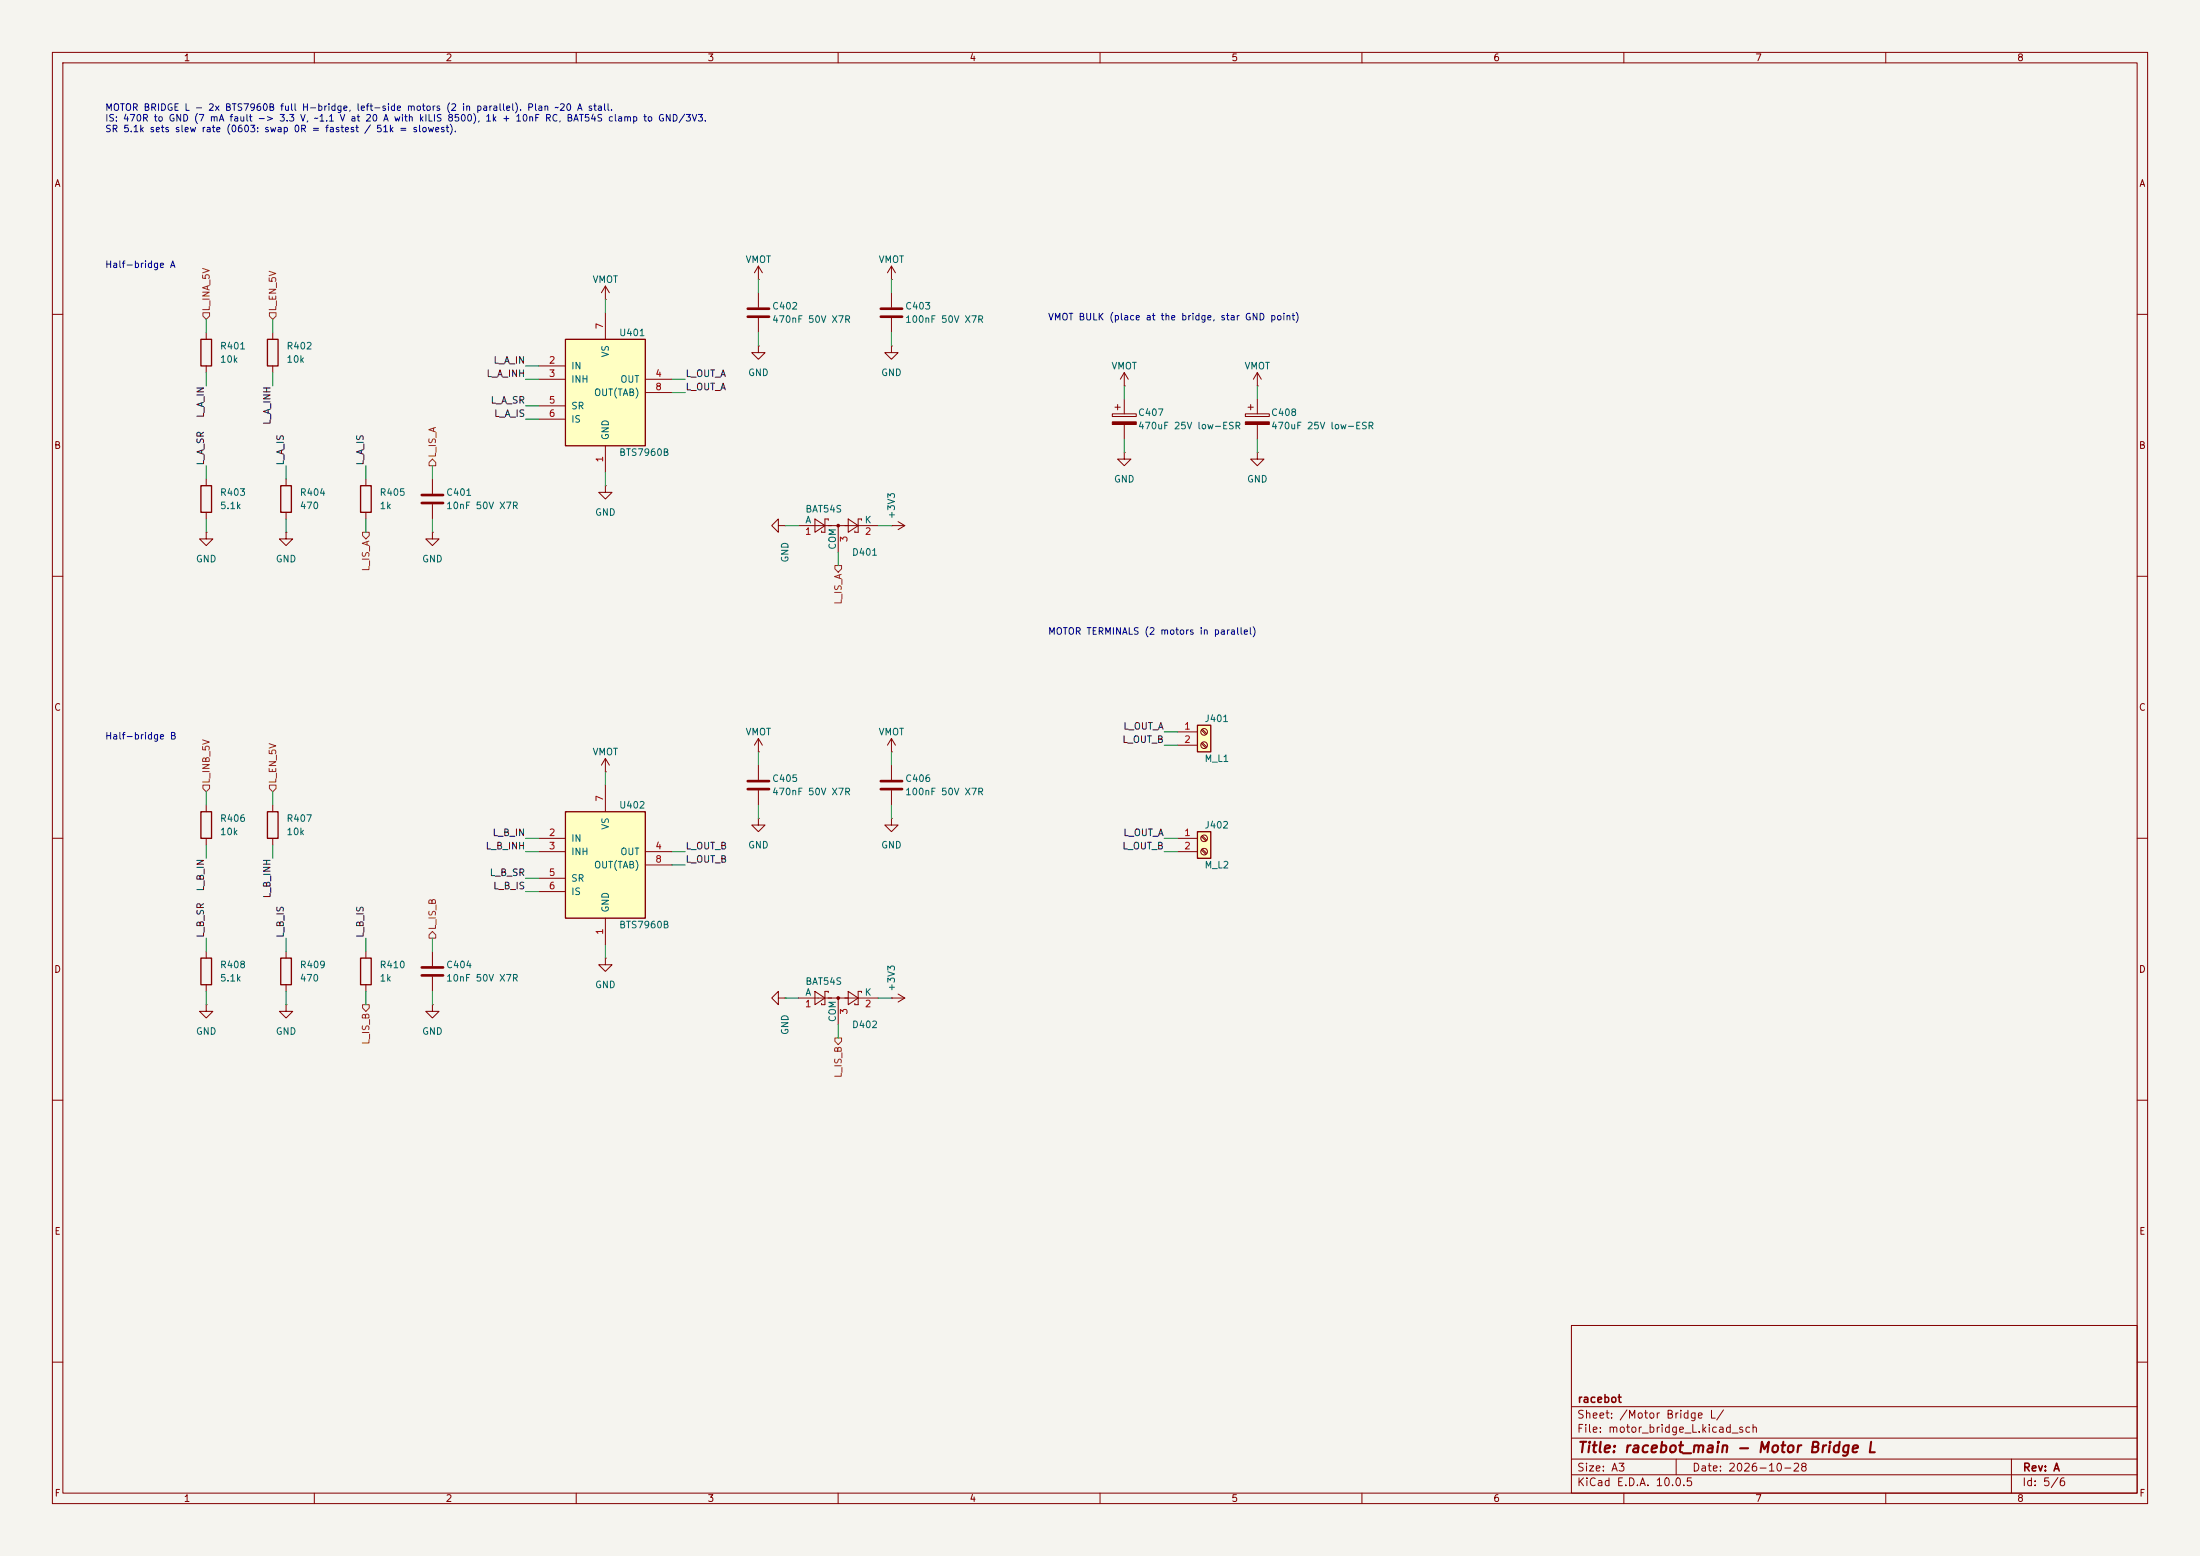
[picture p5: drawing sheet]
<svg xmlns="http://www.w3.org/2000/svg" width="420mm" height="297mm" viewBox="0 0 420 297" stroke-linecap="round" stroke-linejoin="round" font-family="sans-serif">
<path d="M0 0h420v297h-420z" fill="#f5f4ef" stroke="#f5f4ef" stroke-width=".19"/>
<g fill="none" stroke="#840000" stroke-width=".19">
<path d="M10 10h400v277h-400zM12 12h396v273h-396zM60 10v2M110 10v2M160 10v2M210 10v2M260 10v2M310 10v2M360 10v2M144.8 53.3h.1M144.8 50.8l-.8 1.3M144.8 50.8l.7 1.3"/>
<path d="M144.8 50.8v2.5M144.8 55.9v2.8M170.2 53.3h.1M170.2 50.8l-.8 1.3M170.2 50.8l.7 1.3M170.2 50.8v2.5M170.2 55.9v2.8M10 60h2M144.8 66v1.3h1.2l-1.2 1.3-1.3-1.3h1.3M144.8 66h.1M144.8 60.7v2.8M170.2 66v1.3h1.2l-1.2 1.3-1.3-1.3h1.3"/>
<path d="M170.2 66h.1M170.2 60.7v2.8M212.3 79h4.6v.5h-4.6zM212.9 77.7h1M213.4 77.2v1M214.6 73.7h.1M214.6 71.1v2.6M214.6 76.2v2.8M214.6 71.1l-.7 1.3M214.6 71.1l.8 1.3M237.7 79h4.6v.5h-4.6zM238.3 77.7h1"/>
<path d="M238.8 77.2v1M240 73.7h.1M240 71.1v2.6M240 76.2v2.8M240 71.1l-.7 1.3M240 71.1l.8 1.3M408 60h2M171.4 99.6l1.3 .7M214.6 86.4v1.2h1.3l-1.3 1.3-1.2-1.3h1.2M214.6 86.4h.1M214.6 81v2.8M240 86.4v1.2h1.3l-1.3 1.3-1.2-1.3h1.2"/>
<path d="M240 86.4h.1M240 81v2.8M10 110h2M170.2 100.3h.1M170.2 100.3h2.5M172.7 100.3l-1.3 .8M408 110h2M10 160h2M39.4 153.7v1.2M52.1 153.7v1.2M144.8 156.2v1.3h1.2l-1.2 1.3-1.3-1.3h1.3M144.8 156.2h.1"/>
<path d="M408 160h2M39.4 160v1.3M52.1 160v1.3M39.4 191.8v1.2h1.2l-1.2 1.3-1.3-1.3h1.3M39.4 191.8h.1M39.4 181.6v1.3M39.4 188v1.2M54.6 181.6v1.3M54.6 188v1.2M69.8 181.6v1.3M69.8 188v1.2M10 210h2"/>
<path d="M408 210h2M300 253h108v32h-108zM10 260h2M300 278.5h108M300 274.5h108M300 268.5h108M320 278.5v3M384 278.5v6.5M408 260h2M60 285v2M110 285v2M160 285v2"/>
<path d="M210 285v2M260 285v2M300 281.5h108M310 285v2M360 285v2"/>
</g>
<g fill="#840000" stroke="#840000" stroke-width=".19">
<path d="M212.3 80.5h4.6v.5h-4.6z"/>
<path d="M237.7 80.5h4.6v.5h-4.6z"/>
</g>
<path d="M38.4 154.9h2v5.1h-2zM51.1 154.9h2v5.1h-2zM38.4 182.9h2v5.1h-2zM53.6 182.9h2v5.1h-2zM68.8 182.9h2.1v5.1h-2.1z" fill="none" stroke="#840000" stroke-width=".25"/>
<path d="M142.7 58.9h4.1M168.1 58.9h4.1M142.7 60.5h4.1M168.1 60.5h4.1" fill="none" stroke="#840000" stroke-width=".51"/>
<path d="M228.6 138.4h2.5v5.1h-2.5z" fill="#ffffc2"/>
<path d="M228.6 138.4h2.5v5.1h-2.5z" fill="none" stroke="#840000" stroke-width=".25"/>
<g fill="none" stroke="#840000" stroke-width=".19">
<path d="M224.8 139.7h3.8M229.3 139.4l.9 .8M229.5 139.2l.9 .8M224.8 142.2h3.8M229.3 141.9l.9 .8M229.5 141.7l.9 .9M54.6 191.8v1.2h1.3l-1.3 1.3-1.3-1.3h1.3M54.6 191.8h.1M82.5 191.8v1.2h1.3l-1.3 1.3-1.2-1.3h1.2M82.5 191.8h.1M82.5 181.6v2.8M82.5 186.4v2.8"/>
<circle cx="229.9" cy="139.7" r=".63"/>
<circle cx="229.9" cy="142.2" r=".63"/>
</g>
<path d="M80.5 184.7h4.1M80.5 186.2h4.1" fill="none" stroke="#840000" stroke-width=".51"/>
<path d="M228.6 158.8h2.5v5h-2.5z" fill="#ffffc2"/>
<path d="M68.8 92.7h2.1v5.1h-2.1zM228.6 158.8h2.5v5h-2.5z" fill="none" stroke="#840000" stroke-width=".25"/>
<g fill="none" stroke="#840000" stroke-width=".19">
<path d="M69.8 91.4v1.3M69.8 97.8v1.3M229.3 159.7l.9 .8M229.5 159.5l.9 .9M224.8 160h3.8M224.8 162.6h3.8M229.3 162.2l.9 .9M229.5 162.1l.9 .8"/>
<circle cx="229.9" cy="162.6" r=".63"/>
<circle cx="229.9" cy="160" r=".63"/>
</g>
<path d="M107.9 154.9h15.3v20.4h-15.3z" fill="#ffffc2"/>
<path d="M38.4 64.8h2v5.1h-2zM51.1 64.8h2v5.1h-2zM38.4 92.7h2v5.1h-2zM53.6 92.7h2v5.1h-2zM107.9 154.9h15.3v20.4h-15.3z" fill="none" stroke="#840000" stroke-width=".25"/>
<g fill="none" stroke="#840000" stroke-width=".19">
<path d="M39.4 63.5v1.3M39.4 69.9v1.2M52.1 63.5v1.3M52.1 69.9v1.2M39.4 91.4v1.3M39.4 97.8v1.3M54.6 91.4v1.3M54.6 97.8v1.3M82.5 91.4v2.8M82.5 96.3v2.8M115.6 92.7v1.3h1.2l-1.2 1.3-1.3-1.3h1.3M115.6 92.7h.1"/>
<path d="M155.6 99.1l1.9 1.2-1.9 1.3zM158.1 99.3v-.2h-.6v2.5h-.7v-.3M161.9 99.1l1.9 1.2-1.9 1.3zM164.5 99.3v-.2h-.7v2.5h-.6v-.3M39.4 101.6v1.3h1.2l-1.2 1.2-1.3-1.2h1.3M39.4 101.6h.1M54.6 101.6v1.3h1.3l-1.3 1.2-1.3-1.2h1.3M54.6 101.6h.1M82.5 101.6v1.3h1.3l-1.3 1.2-1.2-1.2h1.2M82.5 101.6h.1M148.6 100.3v-1.2l-1.3 1.2 1.3 1.3v-1.3h1.3M149.9 100.3h.1"/>
<path d="M152.4 100.3h15.2M160 100.3v5.1M115.6 149.9v5M144.8 143.5h.1M144.8 141l-.8 1.2M144.8 141l.7 1.2M144.8 141v2.5M170.2 143.5h.1M170.2 156.2v1.3h1.2l-1.2 1.3-1.3-1.3h1.3M170.2 156.2h.1M170.2 141l-.8 1.2M170.2 141l.7 1.2"/>
<path d="M170.2 141v2.5M170.2 146.1v2.7M170.2 150.9v2.8M102.9 160h5M102.9 162.6h5M102.9 167.6h5M102.9 170.2h5M115.6 175.3v5M123.2 162.6h5.1M123.2 165.1h5.1M115.6 182.9v1.3h1.2l-1.2 1.2-1.3-1.2h1.3M115.6 182.9h.1"/>
</g>
<path d="M80.5 94.5h4.1M80.5 96h4.1M168.1 149.1h4.1M168.1 150.6h4.1" fill="none" stroke="#840000" stroke-width=".51"/>
<circle cx="160" cy="100.3" r=".25" fill="#840000" stroke="#840000" stroke-width=".19"/>
<path d="M107.9 64.8h15.3v20.3h-15.3z" fill="#ffffc2"/>
<path d="M107.9 64.8h15.3v20.3h-15.3z" fill="none" stroke="#840000" stroke-width=".25"/>
<g fill="none" stroke="#840000" stroke-width=".19">
<path d="M115.6 57.2h.1M115.6 54.6v2.6M115.6 59.7v5.1M115.6 54.6l-.8 1.3M115.6 54.6l.7 1.3M102.9 69.9h5M102.9 72.4h5M102.9 77.5h5M123.2 72.4h5.1M123.2 74.9h5.1M102.9 80h5M115.6 85.1v5.1"/>
<path d="M115.6 147.3h.1M115.6 144.8v2.5M115.6 144.8l-.8 1.3M115.6 144.8l.7 1.3M144.8 146.1v2.7M144.8 150.9v2.8M148.6 190.5v-1.3l-1.3 1.3 1.3 1.3v-1.3h1.3M149.9 190.5h.1M152.4 190.5h15.2M155.6 189.2l1.9 1.3-1.9 1.3zM158.1 189.5v-.3h-.6v2.6h-.7v-.3M160 190.5v5.1"/>
<path d="M161.9 189.2l1.9 1.3-1.9 1.3zM164.5 189.5v-.3h-.7v2.6h-.6v-.3M170.2 190.5h.1M170.2 190.5h2.5M171.4 189.7l1.3 .8M172.7 190.5l-1.3 .8"/>
</g>
<circle cx="160" cy="190.5" r=".25" fill="#840000" stroke="#840000" stroke-width=".19"/>
<path d="M142.7 149.1h4.1M142.7 150.6h4.1" fill="none" stroke="#840000" stroke-width=".51"/>
<path d="M38.7 59.7h1.3v.6l-.6 .7-.7-.7zM51.4 59.7h1.3v.6l-.6 .7-.7-.7zM82.5 87.6l.7 .7v.6h-1.3v-.6zM69.2 101.6h1.3v.6l-.7 .7-.6-.7zM159.4 108h1.3v.6l-.7 .6-.6-.6zM38.7 149.9h1.3v.6l-.6 .6-.7-.6zM51.4 149.9h1.3v.6l-.6 .6-.7-.6zM82.5 177.8l.7 .6v.7h-1.3v-.7zM69.2 191.8h1.3v.6l-.7 .6-.6-.6zM159.4 198.1h1.3v.7l-.7 .6-.6-.6z" fill="none" stroke="#725600" stroke-width=".19"/>
<g fill="none" stroke="#009600" stroke-width=".19">
<path d="M115.6 57.2v2.5M144.8 53.3v2.6M170.2 53.3v2.6M39.4 61v2.5M39.4 71.1v2.6M52.1 61v2.5M52.1 71.1v2.6M100.3 72.4h2.6M100.3 77.5h2.6M100.3 69.9h2.6M128.3 72.4h2.5M128.3 74.9h2.5"/>
<path d="M144.8 63.5v2.5M170.2 63.5v2.5M214.6 73.7v2.5M240 73.7v2.5M39.4 88.9v2.5M39.4 99.1v2.5M54.6 88.9v2.5M54.6 99.1v2.5M69.8 88.9v2.5M69.8 99.1v2.5M82.5 88.9v2.5M82.5 99.1v2.5"/>
<path d="M100.3 80h2.6M115.6 90.2v2.5M214.6 83.8v2.6M240 83.8v2.6M149.9 100.3h2.5M160 105.4v2.6M167.6 100.3h2.6M222.2 139.7h2.6M39.4 151.1v2.6M52.1 151.1v2.6M115.6 147.3v2.6M144.8 143.5v2.6"/>
<path d="M144.8 153.7v2.5M170.2 143.5v2.6M170.2 153.7v2.5M222.2 142.2h2.6M39.4 161.3v2.5M39.4 179.1v2.5M52.1 161.3v2.5M54.6 179.1v2.5M69.8 179.1v2.5M82.5 179.1v2.5M100.3 160h2.6M100.3 162.6h2.6"/>
<path d="M100.3 167.6h2.6M100.3 170.2h2.6M128.3 162.6h2.5M128.3 165.1h2.5M222.2 160h2.6M222.2 162.6h2.6M39.4 189.2v2.6M54.6 189.2v2.6M69.8 189.2v2.6M82.5 189.2v2.6M115.6 180.3v2.6M149.9 190.5h2.5"/>
<path d="M160 195.6v2.5M167.6 190.5h2.6"/>
</g>
<text font-size="2" fill="#840000" x="301" y="277.8">Title: racebot_main - Motor Bridge L</text>
<g font-size="1.5" fill="#840000">
<text x="301" y="268.1">racebot</text>
<text x="300.9" y="273.8">File: motor_bridge_L.kicad_sch</text>
<text x="300.9" y="271.1">Sheet: /Motor Bridge L/</text>
<text x="300.9" y="281.2">Size: A3</text>
<text x="322.9" y="281.2">Date: 2026-10-28</text>
<text x="386" y="281.2">Rev: A</text>
<text x="300.9" y="284">KiCad E.D.A. 10.0.5</text>
<text x="385.9" y="284">Id: 5/6</text>
</g>
<g font-size="1.3" fill="#840000">
<text x="35" y="12">1</text>
<text x="85" y="12">2</text>
<text x="135" y="12">3</text>
<text x="185" y="12">4</text>
<text x="235" y="12">5</text>
<text x="285" y="12">6</text>
<text x="335" y="12">7</text>
<text x="385" y="12">8</text>
<text x="10.3" y="36">A</text>
<text x="408.3" y="36">A</text>
<text x="10.2" y="86">B</text>
<text x="408.2" y="86">B</text>
<text x="10.2" y="136">C</text>
<text x="408.2" y="136">C</text>
<text x="10.2" y="186">D</text>
<text x="408.2" y="186">D</text>
<text x="10.3" y="236">E</text>
<text x="408.3" y="236">E</text>
<text x="10.3" y="286">F</text>
<text x="35" y="287">1</text>
<text x="85" y="287">2</text>
<text x="135" y="287">3</text>
<text x="185" y="287">4</text>
<text x="235" y="287">5</text>
<text x="285" y="287">6</text>
<text x="335" y="287">7</text>
<text x="385" y="287">8</text>
<text x="408.3" y="286">F</text>
</g>
<g font-size="1.3" fill="#0000c2">
<text x="20" y="21.5">MOTOR BRIDGE L - 2x BTS7960B full H-bridge, left-side motors (2 in parallel). Plan ~20 A stall.</text>
<text x="20" y="23.5">IS: 470R to GND (7 mA fault -&gt; 3.3 V, ~1.1 V at 20 A with kILIS 8500), 1k + 10nF RC, BAT54S clamp to GND/3V3.</text>
<text x="20" y="25.5">SR 5.1k sets slew rate (0603: swap 0R = fastest / 51k = slowest).</text>
<text x="20" y="51.5">Half-bridge A</text>
<text x="200" y="61.5">VMOT BULK (place at the bridge, star GND point)</text>
<text x="200" y="121.5">MOTOR TERMINALS (2 motors in parallel)</text>
<text x="20" y="141.5">Half-bridge B</text>
</g>
<g font-size="1.3" fill="#006464">
<text x="142.2" y="50.5">VMOT</text>
<text x="167.6" y="50.5">VMOT</text>
<text x="113" y="54.3">VMOT</text>
<text x="147.3" y="59.4">C402</text>
<text x="172.7" y="59.4">C403</text>
<text x="118.1" y="64.5">U401</text>
<text x="147.3" y="61.9">470nF 50V X7R</text>
<text x="172.7" y="61.9">100nF 50V X7R</text>
<text x="41.9" y="67">R401</text>
<text x="41.9" y="69.5">10k</text>
<text x="54.6" y="67">R402</text>
<text x="54.6" y="69.5">10k</text>
<text x="108.9" y="70.8">IN</text>
<text x="116.5" y="68.3" transform="rotate(-90 116.5 68.3)">VS</text>
<text x="212.1" y="70.8">VMOT</text>
<text x="237.5" y="70.8">VMOT</text>
<text x="108.9" y="73.4">INH</text>
<text x="113.3" y="75.9">OUT(TAB)</text>
<text x="118.3" y="73.4">OUT</text>
<text x="142.7" y="72.1">GND</text>
<text x="168.1" y="72.1">GND</text>
<text x="108.9" y="78.4">SR</text>
<text x="108.9" y="81">IS</text>
<text x="217.2" y="79.7">C407</text>
<text x="217.2" y="82.2">470uF 25V low-ESR</text>
<text x="242.6" y="79.7">C408</text>
<text x="242.6" y="82.2">470uF 25V low-ESR</text>
<text x="116.5" y="84.1" transform="rotate(-90 116.5 84.1)">GND</text>
<text x="118.1" y="87.3">BTS7960B</text>
<text x="41.9" y="94.9">R403</text>
<text x="57.1" y="94.9">R404</text>
<text x="72.4" y="94.9">R405</text>
<text x="85.1" y="94.9">C401</text>
<text x="212.6" y="92.4">GND</text>
<text x="238" y="92.4">GND</text>
<text x="41.9" y="97.5">5.1k</text>
<text x="57.1" y="97.5">470</text>
<text x="72.4" y="97.5">1k</text>
<text x="85.1" y="97.5">10nF 50V X7R</text>
<text x="113.5" y="98.8">GND</text>
<text x="153.6" y="100.2">A</text>
<text x="153.7" y="98.1">BAT54S</text>
<text x="165" y="100.2">K</text>
<text x="171.1" y="99.2" transform="rotate(-90 171.1 99.2)">+3V3</text>
<text x="37.3" y="107.6">GND</text>
<text x="52.5" y="107.6">GND</text>
<text x="80.5" y="107.6">GND</text>
<text x="150.8" y="107.5" transform="rotate(-90 150.8 107.5)">GND</text>
<text x="159.9" y="105" transform="rotate(-90 159.9 105)">COM</text>
<text x="162.5" y="106.4">D401</text>
<text x="142.2" y="140.7">VMOT</text>
<text x="167.6" y="140.7">VMOT</text>
<text x="229.9" y="138.1">J401</text>
<text x="113" y="144.5">VMOT</text>
<text x="147.3" y="149.6">C405</text>
<text x="172.7" y="149.6">C406</text>
<text x="229.9" y="145.7">M_L1</text>
<text x="118.1" y="154.6">U402</text>
<text x="147.3" y="152.1">470nF 50V X7R</text>
<text x="172.7" y="152.1">100nF 50V X7R</text>
<text x="41.9" y="157.2">R406</text>
<text x="41.9" y="159.7">10k</text>
<text x="54.6" y="157.2">R407</text>
<text x="54.6" y="159.7">10k</text>
<text x="108.9" y="161">IN</text>
<text x="116.5" y="158.5" transform="rotate(-90 116.5 158.5)">VS</text>
<text x="229.9" y="158.4">J402</text>
<text x="108.9" y="163.5">INH</text>
<text x="113.3" y="166.1">OUT(TAB)</text>
<text x="118.3" y="163.5">OUT</text>
<text x="142.7" y="162.3">GND</text>
<text x="168.1" y="162.3">GND</text>
<text x="229.9" y="166.1">M_L2</text>
<text x="108.9" y="168.6">SR</text>
<text x="108.9" y="171.1">IS</text>
<text x="116.5" y="174.3" transform="rotate(-90 116.5 174.3)">GND</text>
<text x="118.1" y="177.5">BTS7960B</text>
<text x="41.9" y="185.1">R408</text>
<text x="57.1" y="185.1">R409</text>
<text x="72.4" y="185.1">R410</text>
<text x="85.1" y="185.1">C404</text>
<text x="41.9" y="187.7">5.1k</text>
<text x="57.1" y="187.7">470</text>
<text x="72.4" y="187.7">1k</text>
<text x="85.1" y="187.7">10nF 50V X7R</text>
<text x="113.5" y="188.9">GND</text>
<text x="153.6" y="190.4">A</text>
<text x="153.7" y="188.3">BAT54S</text>
<text x="165" y="190.4">K</text>
<text x="171.1" y="189.4" transform="rotate(-90 171.1 189.4)">+3V3</text>
<text x="37.3" y="197.8">GND</text>
<text x="52.5" y="197.8">GND</text>
<text x="80.5" y="197.8">GND</text>
<text x="150.8" y="197.6" transform="rotate(-90 150.8 197.6)">GND</text>
<text x="159.9" y="195.2" transform="rotate(-90 159.9 195.2)">COM</text>
<text x="162.5" y="196.5">D402</text>
</g>
<g font-size="1.3" fill="#725600">
<text x="40.3" y="59.5" transform="rotate(-90 40.3 59.5)">L_INA_5V</text>
<text x="53" y="59.5" transform="rotate(-90 53 59.5)">L_EN_5V</text>
<text x="83.5" y="87.5" transform="rotate(-90 83.5 87.5)">L_IS_A</text>
<text x="70.8" y="109.2" transform="rotate(-90 70.8 109.2)">L_IS_A</text>
<text x="161" y="115.5" transform="rotate(-90 161 115.5)">L_IS_A</text>
<text x="40.3" y="149.7" transform="rotate(-90 40.3 149.7)">L_INB_5V</text>
<text x="53" y="149.7" transform="rotate(-90 53 149.7)">L_EN_5V</text>
<text x="83.5" y="177.6" transform="rotate(-90 83.5 177.6)">L_IS_B</text>
<text x="70.8" y="199.5" transform="rotate(-90 70.8 199.5)">L_IS_B</text>
<text x="161" y="205.9" transform="rotate(-90 161 205.9)">L_IS_B</text>
</g>
<g font-size="1.3" fill="#a90000">
<text x="115.4" y="63" transform="rotate(-90 115.4 63)">7</text>
<text x="104.7" y="69.7">2</text>
<text x="104.7" y="72.3">3</text>
<text x="104.7" y="77.3">5</text>
<text x="125" y="72.3">4</text>
<text x="125" y="74.8">8</text>
<text x="104.7" y="79.9">6</text>
<text x="115.4" y="88.4" transform="rotate(-90 115.4 88.4)">1</text>
<text x="153.6" y="102.4">1</text>
<text x="162.1" y="103.6" transform="rotate(-90 162.1 103.6)">3</text>
<text x="165" y="102.4">2</text>
<text x="226" y="139.6">1</text>
<text x="226" y="142.1">2</text>
<text x="115.4" y="153.1" transform="rotate(-90 115.4 153.1)">7</text>
<text x="104.7" y="159.9">2</text>
<text x="226" y="159.9">1</text>
<text x="104.7" y="162.4">3</text>
<text x="104.7" y="167.5">5</text>
<text x="125" y="162.4">4</text>
<text x="125" y="165">8</text>
<text x="226" y="162.4">2</text>
<text x="104.7" y="170">6</text>
<text x="115.4" y="178.5" transform="rotate(-90 115.4 178.5)">1</text>
<text x="153.6" y="192.6">1</text>
<text x="162.1" y="193.8" transform="rotate(-90 162.1 193.8)">3</text>
<text x="165" y="192.6">2</text>
</g>
<g font-size="1.3" fill="#0f0f0f">
<text x="94.1" y="69.7">L_A_IN</text>
<text x="92.8" y="72.3">L_A_INH</text>
<text x="93.6" y="77.3">L_A_SR</text>
<text x="130.8" y="72.3">L_OUT_A</text>
<text x="130.8" y="74.8">L_OUT_A</text>
<text x="39.2" y="79.9" transform="rotate(-90 39.2 79.9)">L_A_IN</text>
<text x="51.9" y="81.2" transform="rotate(-90 51.9 81.2)">L_A_INH</text>
<text x="94.2" y="79.9">L_A_IS</text>
<text x="39.2" y="88.9" transform="rotate(-90 39.2 88.9)">L_A_SR</text>
<text x="54.5" y="88.9" transform="rotate(-90 54.5 88.9)">L_A_IS</text>
<text x="69.7" y="88.9" transform="rotate(-90 69.7 88.9)">L_A_IS</text>
<text x="214.2" y="142.1">L_OUT_B</text>
<text x="214.3" y="139.6">L_OUT_A</text>
<text x="93.9" y="159.9">L_B_IN</text>
<text x="214.3" y="159.9">L_OUT_A</text>
<text x="92.6" y="162.4">L_B_INH</text>
<text x="93.4" y="167.5">L_B_SR</text>
<text x="130.8" y="165">L_OUT_B</text>
<text x="130.8" y="162.4">L_OUT_B</text>
<text x="214.2" y="162.4">L_OUT_B</text>
<text x="39.2" y="170.2" transform="rotate(-90 39.2 170.2)">L_B_IN</text>
<text x="51.9" y="171.6" transform="rotate(-90 51.9 171.6)">L_B_INH</text>
<text x="94.1" y="170.1">L_B_IS</text>
<text x="39.2" y="179.1" transform="rotate(-90 39.2 179.1)">L_B_SR</text>
<text x="54.5" y="179.1" transform="rotate(-90 54.5 179.1)">L_B_IS</text>
<text x="69.7" y="179.1" transform="rotate(-90 69.7 179.1)">L_B_IS</text>
</g>
</svg>
